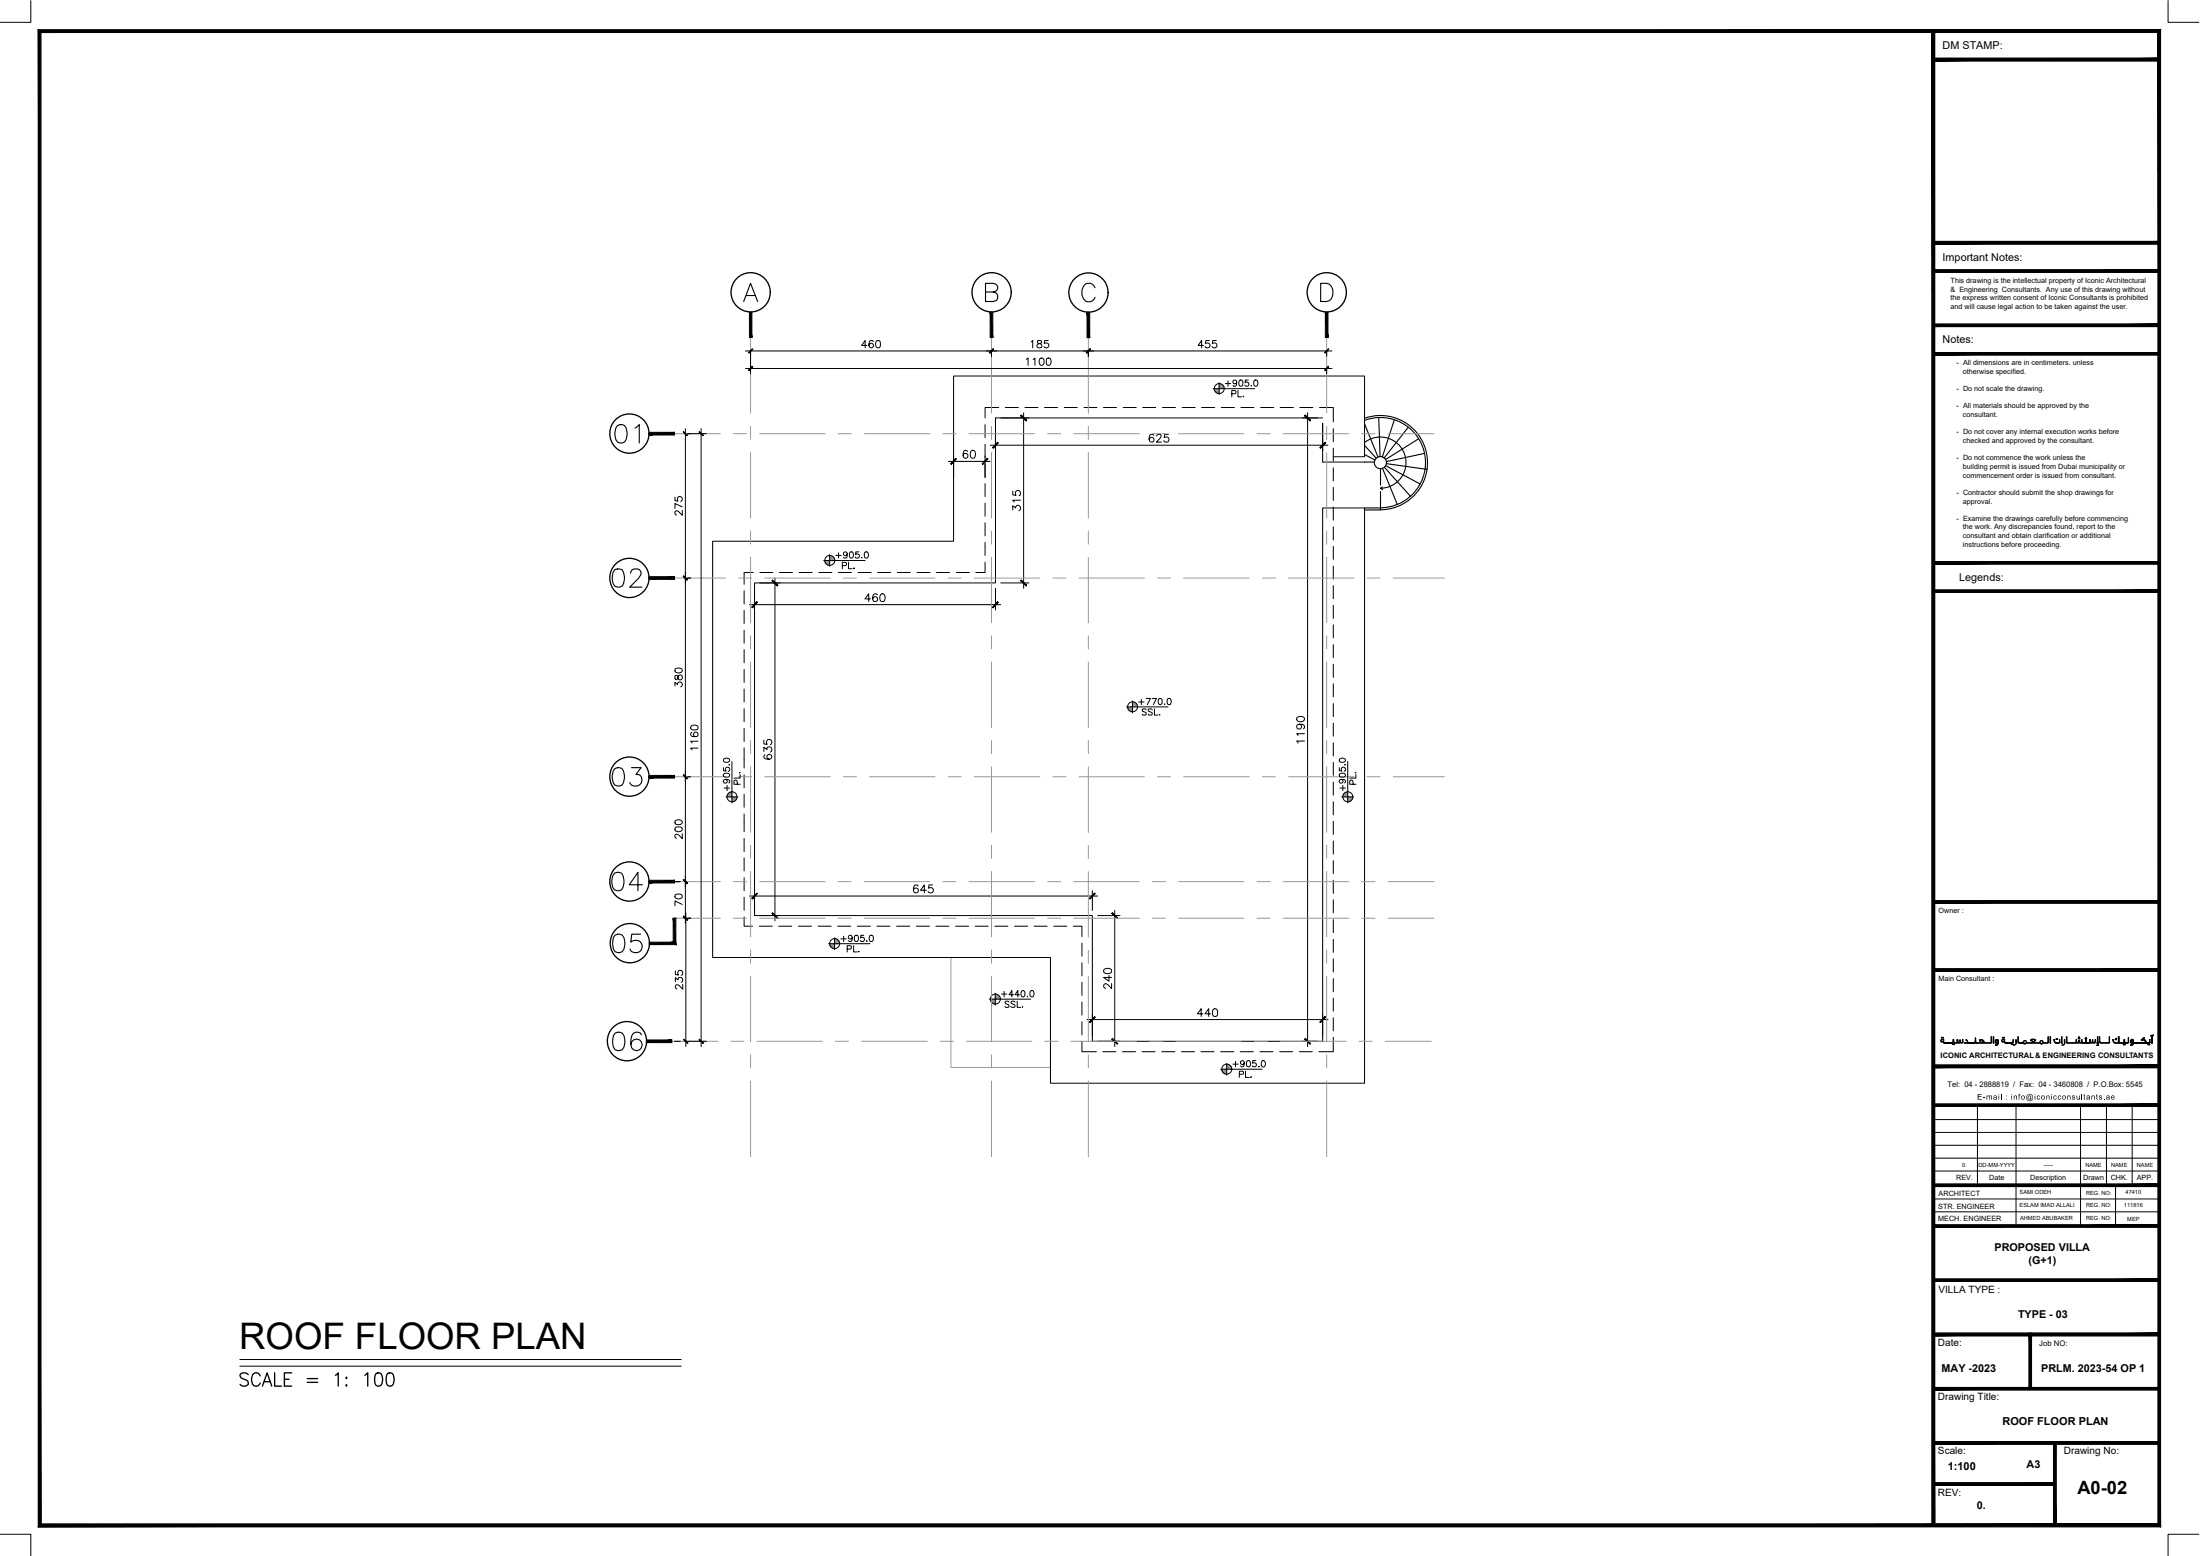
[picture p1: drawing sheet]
<svg xmlns="http://www.w3.org/2000/svg" width="420mm" height="297mm" viewBox="0 0 420 297" stroke-linecap="round" stroke-linejoin="round" font-family="sans-serif">
<!-- layer: A0-03 ROOF FLOOR$0$WALL-05 -->
<path d="M181.6 182.8v21h19" fill="none" stroke="#9a9a9a" stroke-width=".19"/>
<!-- layer: A0-03 ROOF FLOOR$0$WALL-03 -->
<g fill="none" stroke="#000" stroke-width=".19">
<path d="M190.8 77.8h-2.7v2M192 77.8h2.5M195.7 77.8h2.5M199.5 77.8h2.5M203.2 77.8h2.5M207 77.8h2.5M210.7 77.8h2.5M214.5 77.8h2.5M218.2 77.8h2.5M222 77.8h2.5M225.8 77.8h2.5M229.5 77.8h2.5"/>
<path d="M240.7 77.8h2.5M244.5 77.8h2.5M248.2 77.8h2.5M252 77.8h2.6v2.7M252.6 79.8h-62.5v31.5h-46v63.5h64.5v24h44v-101.8h8v109.8h-60v-24h-64.5v-79.5h46v-31.5h78.5v15.4h-6M188.1 81.1v2.5M188.1 84.8v2.5M188.1 88.5v2.5M188.1 92.3v2.5M188.1 96v2.5M188.1 99.8v2.5M252.6 80.8v7.4h8"/>
<path d="M254.6 81.8v2.5M254.6 85.5v2.5M254.6 89.3v2.5M254.6 93v2.5M254.6 96.8v2.5M142.1 112.8v2.5M142.1 116.5v2.5M143.8 109.3h-1.7v2.2M145.1 109.3h2.5M148.8 109.3h2.5M152.6 109.3h2.5M156.4 109.3h2.5"/>
<path d="M160.1 109.3h2.5M163.9 109.3h2.5M167.6 109.3h2.5M171.4 109.3h2.5M175.1 109.3h2.5M178.9 109.3h2.5M182.6 109.3h2.5M188.1 107.3v2h-1.7M188.1 103.5v2.5M254.6 100.6v2.5M254.6 104.3v2.5M254.6 108.1v2.5"/>
<path d="M254.6 111.8v2.5M254.6 115.6v2.5M254.6 119.3v2.5M142.1 120.3v2.5M142.1 124v2.5M142.1 127.8v2.5M142.1 131.5v2.5M142.1 135.3v2.5M142.1 139.1v2.4M254.6 123v2.5M254.6 126.8v2.5M254.6 130.5v2.5"/>
<path d="M254.6 134.3v2.5M254.6 138v2.5M142.1 142.8v2.2M142.1 151.6v2.5M142.1 155.4v3.4M254.6 141.8v2.5M254.6 145.5v2.5M254.6 149.3v2.5M254.6 153.1v2.5M254.6 156.8v2.5M142.1 175v1.8h1.6M142.1 160v2.5"/>
<path d="M142.1 163.8v2.5M142.1 167.5v2.5M142.1 171.3v2.5M145 176.8h2.5M148.7 176.8h2.5M152.5 176.8h2.5M156.3 176.8h2.4M160 176.8h2.5M163.7 176.8h2.5M167.5 176.8h2.5M171.2 176.8h2.5M175 176.8h2.5"/>
<path d="M178.7 176.8h2.5M182.5 176.8h2.5M186.2 176.8h2.5M190 176.8h2.5M193.8 176.8h2.5M197.5 176.8h2.5M201.3 176.8h2.5M205 176.8h1.6v2M254.6 160.6v2.5M254.6 164.3v2.5M254.6 168v2.5M254.6 171.8v2.5"/>
<path d="M254.6 175.5v2.5M254.6 179.3v2.5M206.6 198.8v2h2.8M206.6 180v2.5M206.6 183.8v2.5M206.6 187.5v2.5M206.6 191.3v2.5M206.6 195.1v2.5M254.6 198v2.8h-2.7M254.6 183v2.5M254.6 186.8v2.5M254.6 190.5v2.5"/>
<path d="M254.6 194.3v2.5M210.6 200.8h2.5M214.4 200.8h2.5M218.1 200.8h2.5M221.9 200.8h2.5M225.6 200.8h2.5M229.4 200.8h2.5M233.1 200.8h2.5M236.9 200.8h2.5M240.6 200.8h2.5M244.4 200.8h2.5M248.1 200.8h2.5"/>
</g>
<!-- layer: A0-03 ROOF FLOOR$0$DIM IN -->
<g fill="none" stroke="#000" stroke-width=".19">
<path d="M191.1 79.8h5.4M195.5 78.8v33.5M248.8 79.8h2.8M249.7 78.8v121M181.1 88.1h8M182.1 87.1v4.1M184.8 86.2a.41 .41 0 0 0-.4-.2 .41 .41 0 0 0-.4 .3 .88 .88 0 0 0 .4 1.2 .46 .46 0 0 0 .5-.4 .46 .46 0 0 0-.5-.5 .46 .46 0 0 0-.5 .4M185.5 86a.48 .48 0 0 1 .7 .3 .7 .7 0 0 1 .1 .8 .7 .7 0 0 1-.8 .3 1.18 1.18 0 0 1 0-1.4zM188.1 87.1v4.1M189.1 85h64.5M190.1 80.8v5.2M193.4 97.4v-.9l.6 .5a.47 .47 0 0 1 .4-.5 .47 .47 0 0 1 .5 .4l-.1 .5-.2 .1"/>
<path d="M193.4 93.8v.7l.7 .1a.53 .53 0 0 1 0-.8 .53 .53 0 0 1 .8 .1 .53 .53 0 0 1-.3 .7M194.9 95.5h-1.5l.3 .3M220.3 83.1v-.1a.54 .54 0 0 0-.8 .2 .7 .7 0 0 0-.1 .7 .7 .7 0 0 0 .6 .5 .48 .48 0 0 0 .4-.5 .48 .48 0 0 0-.5-.5 .48 .48 0 0 0-.4 .5M220.9 83.3l.3-.4 .5 .1v.5l-.8 .9h.9M223.1 82.9h-.7l-.1 .7a.53 .53 0 0 1 .8-.1 .53 .53 0 0 1-.1 .8 .53 .53 0 0 1-.8-.2M252.6 80.8v5.2M143.1 115.4h48M144.1 112.3v4.1M145.1 111.3h3.9M148 110.3v65.5M166.2 114.3h-1l.7-.9v1.4M167.6 113.6a.46 .46 0 0 0-.7-.2 1.16 1.16 0 0 0 0 1.4 .47 .47 0 0 0 .7-.2 .47 .47 0 0 0-.3-.7 .47 .47 0 0 0-.6 .4"/>
<path d="M168.3 113.4a.43 .43 0 0 1 .7 .3 .7 .7 0 0 1 0 .8 .7 .7 0 0 1-.7 .3 1.02 1.02 0 0 1 0-1.4zM190.1 112.3v4.1M191.1 111.3h5.4M247.7 137a.97 .97 0 0 1 1.4 .2 .78 .78 0 0 1-.7 .6 .78 .78 0 0 1-.8-.5zM248.1 138.2a.47 .47 0 0 1 .5 .6 .47 .47 0 0 1-.7 .3 .47 .47 0 0 1 0-.8 .72 .72 0 0 1 .8-.1 .72 .72 0 0 1 .3 .9h-.1M145.9 143.5v-.9l.6 .5a.47 .47 0 0 1 .4-.6 .47 .47 0 0 1 .5 .5l-.1 .5-.2 .1M145.9 141.3v.7l.6 .1a.53 .53 0 0 1 0-.8 .53 .53 0 0 1 .8 .1 .53 .53 0 0 1-.2 .7M146.1 144.1a.41 .41 0 0 0-.2 .4 .41 .41 0 0 0 .3 .4 .88 .88 0 0 0 1.2-.4 .46 .46 0 0 0-.4-.5 .46 .46 0 0 0-.5 .4 .46 .46 0 0 0 .4 .5M249.1 141.5h-1.5l.3 .3M249.1 140.1h-1.5l.3 .3M143.1 171.1h66.5M144.1 170v3.8"/>
<path d="M145.1 174.8h3.9M175.3 169.1a.44 .44 0 0 0-.4-.2 .44 .44 0 0 0-.4 .3 .88 .88 0 0 0 .4 1.3 .48 .48 0 0 0 .5-.5 .48 .48 0 0 0-.4-.5 .48 .48 0 0 0-.5 .5M176.9 170h-1.1l.7-1.1v1.6M178.1 168.9h-.7l-.1 .7a.54 .54 0 0 1 .8 0 .54 .54 0 0 1-.1 .8 .54 .54 0 0 1-.8-.2M208.6 170v3.8M209.6 174.8h4.3M212.9 173.8v26M207.6 194.6h46M208.6 193.7v4.1M209.6 198.8h4.3M210.9 185.1a.97 .97 0 0 1 1.4 .2v.1a.89 .89 0 0 1-1.5 0zM211.8 186.2v1.1l-1-.7h1.5"/>
<path d="M212.3 187.7v1l-.7-.7a.44 .44 0 0 0-.4-.2 .44 .44 0 0 0-.4 .3v.3l.4 .3M229.7 193.5h-1l.7-.9v1.4M231.2 193.5h-1.1l.7-.9v1.4M231.8 192.6a.48 .48 0 0 1 .7 .3v.9l-.2 .2h-.5l-.2-.6v-.5zM248.8 198.8h2.8M252.6 193.7v4.1"/>
</g>
<!-- layer: STAIR -->
<g fill="#000" stroke="#000" stroke-width=".19">
<path d="M182.5 87.5l-.8 1.1 1-1zM182.5 87.5l-.8 1.1-.1-.1z"/>
<path d="M187.6 88.5l.1 .1 .9-1.1zM188.6 87.5l.1 .1-1 1z"/>
<path d="M190.5 84.4l-.8 1.1 1-.9zM190.5 84.4l-.8 1.1h-.1z"/>
<path d="M194.9 79.4l1.1 1v-.2zM195.1 79.2l.9 1-1.1-.8z"/>
<path d="M249.2 79.4l1 1 .1-.2zM249.2 79.4l.1-.2 1 1z"/>
<path d="M252.1 85.5h.1l.9-1.1zM253.1 84.4l.1 .2-1 .9z"/>
<path d="M144.6 114.9l-.9 1.1 1-1zM144.6 114.9l-.9 1.1-.1-.1z"/>
<path d="M147.4 110.9l1 1 .1-.2zM147.5 110.7l1 1-1.1-.8z"/>
<path d="M190.5 114.9l-.9 1 .1 .1zM190.5 114.9l.2 .1-1 1z"/>
<path d="M195.1 110.7l-.2 .2 1.1 .8zM194.9 110.9l1.1 .8v.2z"/>
<path d="M144.6 170.5l-.9 1.1 1-1zM143.6 171.5l1-1-.9 1.1z"/>
<path d="M147.5 174.2l-.1 .2 1.1 .8zM147.4 174.4l1.1 .8-.1 .1z"/>
<path d="M208.1 171.5l.1 .1 .9-1.1zM209.1 170.5l.1 .1-1 1z"/>
<path d="M212.3 174.4l1.1 .9v-.1zM212.5 174.2l.9 1-1.1-.8z"/>
<path d="M209.1 194.1l-.9 1.1 1-1zM208.1 195.1l1-1-.9 1.1z"/>
<path d="M212.3 198.4l1.1 .8-.9-1zM212.3 198.4l1.1 .8v.1z"/>
<path d="M249.2 198.4l1.1 .8-1-1zM249.2 198.4l1.1 .8-.1 .1z"/>
<path d="M252.1 195.1l.1 .1 .9-1.1zM253.1 194.1l.1 .1-1 1z"/>
</g>
<!-- layer: A0-03 ROOF FLOOR$0$LVL -->
<g fill="#9a9a9a" stroke="#9a9a9a" stroke-width=".19">
<path d="M216.3 134.9v1l-.4-.1z"/>
<path d="M216.3 134l.4 .1-.4 .8z"/>
<path d="M190.1 190.7v1l-.4-.1z"/>
<path d="M190.1 189.8l.3 .1-.3 .8z"/>
<path d="M234.3 204.1v.9h-.4z"/>
<path d="M234.3 203.1l.4 .1-.4 .9z"/>
<path d="M159.4 180.2v.9l-.4-.1z"/>
<path d="M159.4 179.2l.4 .1-.4 .9z"/>
<path d="M158.5 107v.9h-.4z"/>
<path d="M158.5 106l.3 .1-.3 .9z"/>
<path d="M232.8 74.2v.9l-.3-.1z"/>
<path d="M257.4 152.1h1l-.1 .4z"/>
<path d="M256.5 151.8l.9 .3h-.9z"/>
<path d="M139.8 152.1h1l-.1 .4z"/>
<path d="M215.3 134.9l.1 .4 .9-.4zM215.4 135.3l.9-.4-.7 .7zM216.3 134.9l-.7 .7 .3 .2z"/>
<path d="M216.3 134.9h.9v-.3zM216.3 134.9l.7-.6 .2 .3zM216.7 134.1l-.4 .8 .7-.6z"/>
<path d="M189.1 190.7l.1 .4 .9-.4zM189.2 191.1l.9-.4-.7 .7zM190.1 190.7l-.7 .7 .3 .2z"/>
<path d="M190.1 190.7h.9v-.3zM190.1 190.7l.7-.6 .2 .3zM190.4 189.9l-.3 .8 .7-.6z"/>
<path d="M233.3 204.1l.1 .4 .9-.4zM233.4 204.5l.9-.4-.7 .7zM234.3 204.1l-.7 .7 .3 .2z"/>
<path d="M234.3 204.1h.9v-.4zM234.3 204.1l.6-.7 .3 .3zM234.7 203.2l-.4 .9 .6-.7z"/>
<path d="M158.5 180.2v.3l.9-.3zM158.5 180.5l.9-.3-.7 .6zM158.7 180.8l.3 .2 .4-.8z"/>
<path d="M159.4 180.2h1l-.1-.4zM159.4 180.2l.7-.7 .2 .3zM159.8 179.3l-.4 .9 .7-.7z"/>
<path d="M157.5 107l.1 .3 .9-.3zM157.6 107.3l.9-.3-.7 .7zM158.5 107l-.7 .7 .3 .2z"/>
<path d="M158.5 107h.9l-.1-.4zM158.5 107l.6-.7 .2 .3zM158.8 106.1l-.3 .9 .6-.7z"/>
<path d="M231.9 74.2v.3l.9-.3zM231.9 74.5l.9-.3-.6 .6zM232.2 74.8l.3 .2 .3-.8z"/>
<path d="M257.4 152.1v1l.4-.1zM257.4 152.1l.7 .7-.3 .2zM257.4 152.1l.7 .7 .2-.3z"/>
<path d="M257 151.2l.4 .9v-.9zM256.7 151.5l.3-.3 .4 .9zM256.7 151.5l-.2 .3 .9 .3z"/>
<path d="M139.8 152.1v1l.4-.1zM139.8 152.1l.7 .7-.3 .2zM139.8 152.1l.7 .7 .2-.3z"/>
</g>
<g fill="none" stroke="#000" stroke-width=".19">
<path d="M231.7 74.2h7.9M239.6 72.6a.59 .59 0 0 1 .7 .4 .59 .59 0 0 1-.4 .7l-.4-.2-.1-.4zM157.3 107h7.9M158.5 105.9v2.2M159.6 106h1.1M160.1 105.5v1M160.9 108l.6-.1 .1-.4-.7-.2v1.3M161.8 105.7a.36 .36 0 0 1-.5 .3 .36 .36 0 0 1-.1-.5 .36 .36 0 0 1 .6 0v.2a.54 .54 0 0 1-.5 .8l-.2-.1M162.1 107.3v1.3h.6M162.4 105.4h.2a.62 .62 0 0 1 .4 .5 .62 .62 0 0 1-.4 .6l-.3-.2-.1-.4zM163 108.5h.2zM164 105.4h-.6v.5a.41 .41 0 0 1 .6-.1 .41 .41 0 0 1 0 .7 .41 .41 0 0 1-.6-.2"/>
<path d="M164.6 106.5h.1M165.2 105.4a.59 .59 0 0 1 .7 .4 .59 .59 0 0 1-.4 .7l-.4-.2v-.4zM215.1 134.9h8M216.3 133.8v2.3M217.5 134h1M218 133.5v1M218.9 133.3h.8l-.6 1.2M218.9 135.5l-.2-.2-.5 .1v.4l.6 .2 .1 .3-.2 .2-.6-.2M220 133.3h.9l-.6 1.2M220 135.5l-.2-.2-.4 .1v.4l.6 .2v.3l-.2 .2-.5-.2M220.5 135.3v1.2h.6M221.4 133.4l.1-.1a.62 .62 0 0 1 .5 .6 .62 .62 0 0 1-.5 .6 .77 .77 0 0 1-.1-1.1z"/>
<path d="M221.5 136.4h.1M222.4 134.4h.1M223.1 133.4a.59 .59 0 0 1 .6 .4 .59 .59 0 0 1-.3 .7h-.2a.77 .77 0 0 1-.1-1.1zM138.2 144.9l.7-.2 .4 .2 .1 .2a.62 .62 0 0 1-.6 .4 .62 .62 0 0 1-.6-.4zM139.8 145.4v7.9M255.8 146.5v.6l.5 .1a.42 .42 0 0 1 0-.7 .42 .42 0 0 1 .6 .2 .42 .42 0 0 1-.2 .6M255.8 147.8l.5-.2a.52 .52 0 0 1 .7 .4 .65 .65 0 0 1-.7 .4 .65 .65 0 0 1-.5-.5zM255.8 144.9l.7-.2 .4 .2 .1 .2a.62 .62 0 0 1-.6 .4 .62 .62 0 0 1-.6-.4zM255.9 150.4h1.1M256.2 148.8a.36 .36 0 0 1 .3 .5 .36 .36 0 0 1-.6 .1 .36 .36 0 0 1 0-.6h.3a.57 .57 0 0 1 .8 .5l-.2 .2M256.2 152.1h2.3M256.5 149.9v1"/>
<path d="M256.8 146h.1M257.4 145.4v7.9M258.4 149.7l-.1-.7-.3-.1-.2 .1v.7h1.2M258.9 147.4v.2zM259 147.9v.6h-1.2M159.4 179v2.3M160.6 179.2h1M161.1 178.7v1M162.8 178.9a.38 .38 0 0 1-.5 .4 .38 .38 0 0 1-.2-.5 .38 .38 0 0 1 .6-.1l.1 .2a.58 .58 0 0 1-.5 .8l-.2-.1M163.3 178.6a.59 .59 0 0 1 .7 .4 .59 .59 0 0 1-.4 .7l-.4-.2v-.4zM165 178.5h-.6l-.1 .6a.43 .43 0 0 1 .7-.1 .43 .43 0 0 1-.1 .7 .43 .43 0 0 1-.6-.2M165.5 179.6v.1z"/>
<path d="M166.2 178.6h.4l.2 .2v.4l-.2 .5a.61 .61 0 0 1-.7-.4 .61 .61 0 0 1 .3-.7zM158.2 180.2h8M161.8 181.2l.7-.1v-.5l-.7-.1v1.2M163 180.5v1.2h.7M164 181.7h.1zM188.9 190.7h7.9M190.1 189.6v2.3M191.3 189.8h1M191.8 189.3v1M192.7 191.3l-.3-.2-.4 .1v.3l.6 .3 .1 .3-.3 .2-.5-.2M193.5 189.9h-.8l.6-.8v1.2M193.8 191.3l-.2-.2-.5 .2 .1 .2 .6 .3v.5h-.5l-.3-.2"/>
<path d="M194.3 191.1v1.2h.6M194.7 189.9h-.9l.6-.8v1.2M195.2 189.2l.1-.1a.65 .65 0 0 1 .5 .6 .65 .65 0 0 1-.5 .6 .77 .77 0 0 1-.1-1.1zM195.3 192.2v.1zM196.2 190.2h.1M196.8 189.2a.33 .33 0 0 1 .6 .1v.8a.33 .33 0 0 1-.6 .1l-.1-.4zM233.1 204.1h7.9M234.3 203v2.3M235.5 203.1h1M236 202.6v1.1M236.7 205.1l.7-.1v-.4l-.7-.1v1.2M237.6 202.9a.37 .37 0 0 1-.5 .2 .37 .37 0 0 1-.1-.5 .37 .37 0 0 1 .6 0v.3a.54 .54 0 0 1-.3 .8l-.4-.2"/>
<path d="M237.9 204.5v1.2h.7M238.2 202.6a.33 .33 0 0 1 .6 .1v.3a.53 .53 0 0 1-.4 .7l-.3-.3-.1-.4zM238.8 205.6h.2zM239.9 202.5h-.6l-.1 .5a.41 .41 0 0 1 .6 0 .41 .41 0 0 1 0 .6 .41 .41 0 0 1-.6-.2M240.4 203.6h.1zM241 202.6a.33 .33 0 0 1 .6 .1v.7a.33 .33 0 0 1-.6 .2l-.1-.5z"/>
<circle cx="232.9" cy="74.2" r=".95"/>
<circle cx="158.5" cy="107" r=".95"/>
<circle cx="216.3" cy="134.9" r=".95"/>
<circle cx="139.8" cy="152.1" r=".95"/>
<circle cx="257.4" cy="152.1" r=".95"/>
<circle cx="159.4" cy="180.1" r=".95"/>
<circle cx="190.1" cy="190.7" r=".95"/>
<circle cx="234.3" cy="204.1" r=".95"/>
</g>
<!-- layer: A0-03 ROOF FLOOR$0$STAIR -->
<g fill="none" stroke="#000" stroke-width=".21">
<path d="M260.6 79.8a9 9 0 0 1 11.9 7 9 9 0 0 1-8.8 10.5M263.3 79.7l.3 7.5M260.6 97h3.1v.4h-3.1M260.6 80.9l2.6 6.4M260.6 86.8l2 1M260.6 85l2.2 2.5M260.6 88.2h1.9M260.6 84.5a4.9 4.9 0 0 1 7.6 2.2 4.9 4.9 0 0 1-4.5 6.5M260.6 80.2a8.6 8.6 0 0 1 11.5 6.6 8.6 8.6 0 0 1-8.4 10.1M263.7 89.5v3.1M263.7 93.8v3.2M263.7 93.2h.1"/>
<path d="M264 92.9l-.3 .3 .3 .3M264 89.4l2.9 6.9M264.4 89.2l5 5.6M264.6 88.9l6.6 3.5M264.8 88.5l7.7 1.1M266.3 80.2l-2.3 7.1M268.9 81.6l-4.6 5.8M270.9 83.8l-6.3 3.9M272 86.6l-7.2 1.5"/>
<circle cx="263.6" cy="88.3" r="1.16"/>
</g>
<!-- layer: GRID$0$XREF GRID -->
<g fill="none" stroke="#989898" stroke-width=".19">
<path d="M143.3 64.4v14.5M189.4 64.4v14.5M207.9 64.5v14.4M253.4 64.4v14.5M128.8 82.8h8.8M140.1 82.8h2.5M143.3 81.4v2.5M143.3 86.4v12.5M145.1 82.8h12.5M160.1 82.8h2.5M165.1 82.8h12.5M180.1 82.8h2.5"/>
<path d="M185.1 82.8h12.5M189.4 81.4v2.5M189.4 86.4v12.5M200.1 82.8h2.5M205.1 82.8h12.5M207.9 81.4v2.5M207.9 86.4v12.5M220.1 82.8h2.5M225.1 82.8h12.5M240.1 82.8h2.5M245.1 82.8h12.5M253.4 81.4v2.5"/>
<path d="M253.4 86.4v12.5M260.1 82.8h2.5M265.1 82.8h8.8M128.8 110.3h9.8M141.1 110.3h2.5M143.3 101.4v2.5M143.3 106.4v12.5M146 110.3h12.6M161.1 110.3h2.5M166.1 110.3h12.5M181.1 110.3h2.5M186.1 110.3h12.5"/>
<path d="M189.4 101.4v2.5M189.4 106.4v12.5M201.1 110.3h2.5M206.1 110.3h12.5M207.9 101.4v2.5M207.9 106.4v12.5M221.1 110.3h2.5M226.1 110.3h12.5M241.1 110.3h2.5M246.1 110.3h12.5M253.4 101.4v2.5M253.4 106.4v12.5"/>
<path d="M261.1 110.3h2.5M266.1 110.3h9.7M143.3 121.4v2.5M143.3 126.4v12.5M189.4 121.4v2.5M189.4 126.4v12.5M207.9 121.4v2.5M207.9 126.4v12.5M253.4 121.4v2.5M253.4 126.4v12.5M128.8 148.3h9.8M143.3 141.4v2.5"/>
<path d="M143.3 146.4v12.5M146 148.3h12.6M161.1 148.3h2.5M166.1 148.3h12.5M181.1 148.3h2.5M186.1 148.3h12.5M189.4 141.4v2.5M189.4 146.4v12.5M201.1 148.3h2.5M206.1 148.3h12.5M207.9 141.4v2.5M207.9 146.4v12.5"/>
<path d="M221.1 148.3h2.5M226.1 148.3h12.5M241.1 148.3h2.5M246.1 148.3h12.5M253.4 141.4v2.5M253.4 146.4v12.5M261.1 148.3h2.5M266.1 148.3h9.7M128.8 168.3h8.8M128.8 175.3h8.8M140.1 168.3h2.5M140.1 175.3h2.5"/>
<path d="M143.3 161.4v2.5M143.3 166.4v12.4M145.1 168.3h12.5M145.1 175.3h12.5M160.1 168.3h2.5M160.1 175.3h2.5M165.1 168.3h12.5M165.1 175.3h12.5M180.1 168.3h2.5M180.1 175.3h2.5M185.1 168.3h12.5M185.1 175.3h12.5"/>
<path d="M189.4 161.4v2.5M189.4 166.4v12.4M200.1 168.3h2.5M200.1 175.3h2.5M205.1 168.3h12.5M205.1 175.3h12.5M207.9 161.4v2.5M207.9 166.4v12.5M220.1 168.3h2.5M220.1 175.3h2.5M225.1 168.3h12.5M225.1 175.3h12.5"/>
<path d="M240.1 168.3h2.5M240.1 175.3h2.5M245.1 168.3h12.5M245.1 175.3h12.5M253.4 161.4v2.5M253.4 166.4v12.4M260.1 168.3h2.5M260.1 175.3h2.5M265.1 168.3h8.8M265.1 175.3h8.8M128.3 198.8h8.8M139.6 198.8h2.5"/>
<path d="M143.3 181.3v2.6M143.3 186.4v12.5M144.6 198.8h12.5M159.6 198.8h2.5M164.5 198.8h12.6M179.6 198.8h2.5M184.6 198.8h12.5M189.4 181.3v2.6M189.4 186.4v12.5M199.6 198.8h2.5M204.6 198.8h12.5M207.9 181.4v2.5"/>
<path d="M207.9 186.4v12.5M219.6 198.8h2.5M224.6 198.8h12.5M239.6 198.8h2.5M244.6 198.8h12.5M253.4 181.3v2.6M253.4 186.4v12.5M259.6 198.8h2.5M264.6 198.8h8.7M143.3 201.4v2.5M143.3 206.4v14.4M189.4 201.4v2.5"/>
<path d="M189.4 206.4v14.4M207.9 201.4v2.5M207.9 206.4v14.4M253.4 201.4v2.5M253.4 206.4v14.4"/>
</g>
<g fill="#000" stroke="#000" stroke-width=".19">
<path d="M143.1 59.6l.5 4.8v-4.8zM143.1 59.6l.5 4.8h-.5z"/>
<path d="M189.1 59.6l.5 4.8v-4.8zM189.1 59.6l.5 4.8h-.5z"/>
<path d="M207.6 59.6l.5 4.9v-4.9zM207.6 59.6l.5 4.9h-.5z"/>
<path d="M253.1 59.6l.5 4.8v-4.8zM253.1 59.6l.5 4.8h-.5z"/>
<path d="M124 83h4.8v-.5zM124 82.5h4.8l-4.8 .5z"/>
<path d="M124 110.6h4.8v-.5zM124 110.1h4.8l-4.8 .5z"/>
<path d="M124 148.5h4.8v-.5zM124 148h4.8l-4.8 .5z"/>
<path d="M124 168.6h4.8v-.6zM124 168h4.8l-4.8 .6z"/>
<path d="M128.6 175.3l.5 5v-5zM128.6 175.3l.5 5-.5-.4zM124 180.3h5.1l-.5-.4zM124 179.9h4.6l-4.6 .4z"/>
<path d="M123.4 199h4.9v-.5zM123.4 198.5h4.9l-4.9 .5z"/>
</g>
<g fill="none" stroke="#000" stroke-width=".25">
<path d="M128.8 175.3h.1"/>
<circle cx="143.4" cy="55.8" r="3.7"/>
<circle cx="189.4" cy="55.8" r="3.7"/>
<circle cx="207.9" cy="55.8" r="3.7"/>
<circle cx="253.4" cy="55.8" r="3.7"/>
</g>
<!-- layer: GRID$0$GRID -->
<path d="M142 57.6l1.3-3.5 1.4 3.5M142.5 56.4h1.7M188.2 55.7h1.5l.5-.1a.79 .79 0 0 0 0-1.3l-.5-.2h-1.5v3.5h1.5l.5-.2a.92 .92 0 0 0 .3-1 .92 .92 0 0 0-.8-.7M209.1 54.9a1.21 1.21 0 0 0-1.1-.9 1.21 1.21 0 0 0-1.2 .9 2.02 2.02 0 0 0 .8 2.7 1.26 1.26 0 0 0 1.5-.8M252.2 54.1h1.2a1.84 1.84 0 0 1 1.2 1.7 1.84 1.84 0 0 1-1.2 1.8h-1.2z" fill="none" stroke="#000" stroke-width=".21"/>
<!-- layer: GRID$0$STAIR -->
<g fill="none" stroke="#000" stroke-width=".19">
<path d="M142.4 67h112M142.4 70.3h112M143.3 66.9v4.5M165.6 65.9h-1.1l.7-.9v1.4M166.8 65.2l-.1-.1a.51 .51 0 0 0-.7 .2 .69 .69 0 0 0 .4 1.1 .44 .44 0 0 0 .4-.4 .44 .44 0 0 0-.4-.5 .44 .44 0 0 0-.5 .4M167.4 65.1a.51 .51 0 0 1 .7 .2v.9a.44 .44 0 0 1-.4 .2 .44 .44 0 0 1-.4-.2 1.12 1.12 0 0 1 .1-1.1zM189.4 66.9v1.1M196 68.6l.3-.2v1.4M196.9 65.3l.3-.3v1.4M197.3 68.6l.4-.2v1.4M198.2 65.1v.4l.4 .1a.4 .4 0 0 1 .4 .4 .4 .4 0 0 1-.4 .4l-.5-.1a.54 .54 0 0 1 .1-.6 .54 .54 0 0 1 .5-.2l.2-.3a.6 .6 0 0 0-.7-.1zM198.7 68.4a.51 .51 0 0 1 .6 .2l.1 .3a.6 .6 0 0 1-.5 .9 .88 .88 0 0 1-.2-1.4z"/>
<path d="M200 68.4a.51 .51 0 0 1 .7 .2 .66 .66 0 0 1 0 .8 .66 .66 0 0 1-.7 .3l-.2-.5zM200.2 65h-.7l-.1 .6a.5 .5 0 0 1 .8 0 .5 .5 0 0 1-.1 .7 .5 .5 0 0 1-.7-.1M207.9 67v1M229.8 65.9h-1l.7-.9v1.4M231 65h-.7l-.1 .6a.5 .5 0 0 1 .8 0 .5 .5 0 0 1-.1 .7 .5 .5 0 0 1-.7-.1M232.3 65h-.7v.6a.49 .49 0 0 1 .7 0 .49 .49 0 0 1-.1 .8 .49 .49 0 0 1-.7-.2M253.4 66.9v1.1M253.4 70.5v.9M128.9 94.9v.7l.6 .1a.5 .5 0 0 1-.1-.8 .5 .5 0 0 1 .8 .1 .5 .5 0 0 1-.2 .7M130.3 97.4v1l-1-.9-.3 .1-.1 .2v.4l.3 .1M130.3 96.8l-1.4-.7v1M130.9 81.8v94.5"/>
<path d="M131.3 82.8h3.6M133.9 81.8v118M131.3 110.3h.6M128.9 131v-.8l.5 .5a.47 .47 0 0 1 .5-.5 .47 .47 0 0 1 .5 .4 .47 .47 0 0 1-.4 .5M128.9 129v.4l.2 .3h.3l.1-.4a.4 .4 0 0 1 .4-.5 .4 .4 0 0 1 .4 .4 .44 .44 0 0 1-.3 .6 .67 .67 0 0 1-.6-.8zM128.9 127.7l.6-.2a.6 .6 0 0 1 .8 .5 .79 .79 0 0 1-1.4 0zM132 138.6a.7 .7 0 0 1 .9-.2 .7 .7 0 0 1 .4 .8l-.6 .1h-.5a.45 .45 0 0 1-.2-.7zM132.1 139.8a.42 .42 0 0 0-.2 .4 .42 .42 0 0 0 .3 .4h.9a.43 .43 0 0 0 .1-.7 .43 .43 0 0 0-.6 .1 .43 .43 0 0 0 .2 .6M128.9 158l.6-.2a.6 .6 0 0 1 .8 .6 .79 .79 0 0 1-1.4 0zM128.9 156.7a.93 .93 0 0 1 1.4 .2 .76 .76 0 0 1-.6 .5 .76 .76 0 0 1-.8-.4zM130.3 159.2v.9l-1-.9-.3 .1-.1 .2v.4l.3 .1M131.3 148.3h.6"/>
<path d="M133.3 142.8h-1.4l.3 .4M133.3 141.5h-1.4l.3 .3M128.7 168.3h1.2M128.9 170.8l.6-.1a.6 .6 0 0 1 .8 .5 .79 .79 0 0 1-1.4 0zM130.3 172.7l-1.4-.7v.9M131 174.3v25.5M131.3 175.3h.7M128.8 198.8h1.2M129 187.4v-.8l.5 .5a.47 .47 0 0 1 .4-.5 .47 .47 0 0 1 .5 .4 .47 .47 0 0 1-.3 .5M129 185.4v.6l.6 .1a.5 .5 0 0 1-.1-.7 .5 .5 0 0 1 .8 0 .5 .5 0 0 1-.2 .8M130.4 187.9v.9l-1-.8h-.3l-.1 .2v.4l.3 .2M130.8 198.8h4.1"/>
</g>
<!-- layer: A0-03 ROOF FLOOR$0$WALL-03 -->
<g fill="#000" stroke="#000" stroke-width=".19">
<path d="M143.7 66.6l-.7 .8 .8-.7zM143 67.3l.7-.7-.7 .8z"/>
<path d="M143.7 70l-.7 .7 .8-.7zM143 70.6l.7-.6-.7 .7z"/>
<path d="M189 67.3l.1 .1 .6-.8zM189.7 66.6l-.6 .8z"/>
<path d="M189.7 66.6l-.6 .8zM189 67.3l.7-.7-.6 .8z"/>
<path d="M207.5 67.3l.1 .1 .6-.8zM208.2 66.6l-.6 .8z"/>
<path d="M208.2 66.6l-.6 .8zM207.5 67.3l.7-.7-.6 .8z"/>
<path d="M253 67.3l.1 .1 .6-.8zM253.7 66.6l-.6 .8z"/>
<path d="M253 70.6l.1 .1 .6-.7zM253.7 70l-.6 .7z"/>
<path d="M130.5 82.5l.8 .6zM130.6 82.4l.7 .7z"/>
<path d="M133.5 82.5l.8 .6zM133.6 82.4l.7 .7-.8-.6z"/>
<path d="M130.6 110l.7 .6zM130.5 110l.8 .6-.1 .1z"/>
<path d="M130.5 110l.7 .7 .1-.1zM130.5 110l.8 .6z"/>
<path d="M130.6 147.9l.7 .7zM130.5 148l.8 .6z"/>
<path d="M130.5 148l.8 .6zM130.6 147.9l.7 .7z"/>
<path d="M130.6 167.9l.7 .7zM130.5 168l.8 .6-.1 .1z"/>
<path d="M130.6 174.9l.7 .7zM130.5 175l.8 .6-.1 .1z"/>
<path d="M130.5 168l.7 .7 .1-.1zM130.5 168l.8 .6z"/>
<path d="M130.6 175l.7 .7 .1-.1zM130.6 174.9l.8 .7z"/>
<path d="M130.6 198.4l.8 .7zM130.6 198.5l.8 .6z"/>
<path d="M133.6 198.4l-.1 .1 .8 .6zM133.5 198.5l.8 .6z"/>
</g>
<!-- layer: DM TITLE - A3$0$SHEET -->
<g fill="#000" stroke="#000" stroke-width=".19">
<path d="M7.3 5.7l.5 .5 404.8-.5zM7.8 6.2l404.8-.5-.4 .5zM412.6 5.7l-.4 .5 .4 285.3zM412.2 6.2l.4 285.3-.4-.6zM7.3 291.5h405.3l-.4-.6zM7.8 290.9h404.4l-404.9 .6zM7.3 5.7v285.8l.5-.6zM7.3 5.7l.5 .5v284.7z"/>
<path d="M369.5 11.1v.5l42.7-.5zM369.5 11.6l42.7-.5v.5z"/>
<path d="M369 6.2l.5 284.7v-284.7zM369 6.2l.5 284.7h-.5z"/>
<path d="M369.5 46.1v.5l42.7-.5zM369.5 46.6l42.7-.5v.5z"/>
<path d="M369.5 51.5v.5l42.7-.5zM369.5 52l42.7-.5v.5z"/>
<path d="M369.5 61.9v.4l42.7-.4zM369.5 62.3l42.7-.4v.4z"/>
<path d="M369.5 67.3v.5l42.7-.5zM369.5 67.8l42.7-.5v.5z"/>
<path d="M369.5 107.2v.5l42.7-.5zM369.5 107.7l42.7-.5v.5z"/>
<path d="M369.5 112.6v.5l42.7-.5zM369.5 113.1l42.7-.5v.5z"/>
<path d="M369.5 171.9v.5l42.7-.5zM369.5 172.4l42.7-.5v.5z"/>
<path d="M369.5 184.9v.5l42.7-.5zM369.5 185.4l42.7-.5v.5z"/>
<path d="M369.5 210.8v.4l42.7-.4zM369.5 211.2l42.7-.4v.4z"/>
<path d="M369.5 203.3v.5l42.7-.5zM369.5 203.8l42.7-.5v.5z"/>
<path d="M369.5 226v.5l42.7-.5zM369.5 226.5l42.7-.5v.5z"/>
<path d="M369.5 233.8v.5l42.7-.5zM369.5 234.3l42.7-.5v.5z"/>
<path d="M369.5 254.5v.5l42.7-.5zM369.5 255l42.7-.5v.5z"/>
<path d="M369.5 244.2v.4l42.7-.4zM369.5 244.6l42.7-.4v.4z"/>
<path d="M387.5 254.5l.5 10.4v-10.4zM387.5 254.5l.5 10.4h-.5z"/>
<path d="M369.5 275.2v.5l42.7-.5zM369.5 275.7l42.7-.5v.5z"/>
<path d="M369.5 264.9v.4l42.7-.4zM369.5 265.3l42.7-.4v.4z"/>
<path d="M392.2 275.7l.5 15.2v-15.2zM392.2 275.7l.5 15.2h-.5z"/>
<path d="M369.5 283.1v.5l22.7-.5zM369.5 283.6l22.7-.5v.5z"/>
</g>
<!-- layer: DM TITLE - A3$0$MTEXT-1 -->
<g fill="#000">
<path d="M400.4 208.9h.1v.3h.1h-.1l.1 .7-.2-.1zM400.9 209.2l.3-.1 .2 .2-.2-.1a.15 .15 0 0 0-.2 0 .15 .15 0 0 0 0 .3 .15 .15 0 0 0 .2 0 .27 .27 0 0 1 .1 .4 .27 .27 0 0 1-.4-.2h.1a.14 .14 0 0 0 .1 .2 .16 .16 0 0 0 .1-.3 .27 .27 0 0 1-.3-.1 .27 .27 0 0 1 0-.3zM401.8 209.7h.1v.2h-.1z"/>
<path d="M402.3 209.2l.2-.1a.27 .27 0 0 1 .3 0 .27 .27 0 0 1 .1 .3v.5h-.2a.29 .29 0 0 1-.4 0 .29 .29 0 0 1 0-.4 .29 .29 0 0 1 .4 0 .17 .17 0 0 0-.1-.3 .17 .17 0 0 0-.2 .2h-.1zM402.4 209.6a.15 .15 0 0 0 .2 .2 .16 .16 0 0 0 .1-.3z"/>
<path d="M403.2 209.2l.4-.1 .3 .3v.1h-.6a.22 .22 0 0 0 .2 .3 .22 .22 0 0 0 .2-.1h.2l-.3 .2h-.3l-.2-.3zM403.4 209.2l-.1 .3h.4l-.1-.3z"/>
</g>
<!-- layer: DM TITLE - A3$0$SHEET -->
<g fill="none" stroke="#000" stroke-width=".19">
<path d="M5.9 .1v4.2h-5.9M7.3 5.7h405.3v285.8h-405.3zM7.8 6.2h404.4v284.7h-404.4zM369 6.2v284.7M369.5 6.2v284.7M369.5 11.1h42.7M369.5 11.6h42.7M414.1 .1v4.2h5.8M369.5 46.1h42.7M369.5 46.6h42.7M369.5 51.5h42.7M369.5 52h42.7"/>
<path d="M369.5 61.9h42.7M369.5 62.3h42.7M369.5 67.3h42.7M369.5 67.8h42.7M369.5 107.2h42.7M369.5 107.7h42.7M369.5 112.6h42.7M369.5 113.1h42.7M369.5 172.4h42.7M369.5 171.9h42.7M369.5 185.4h42.7M369.5 184.9h42.7"/>
<path d="M369.5 218.6h42.7M369.5 216.2h42.7M369.5 213.7h42.7M369.5 211.2h42.7M369.5 210.8h42.7M369.5 203.8h42.7M369.5 203.3h42.7M377.7 211.2v14.8M385 211.2v14.8M397.3 211.2v14.8M402.3 211.2v14.8M407.2 211.2v14.8"/>
<path d="M369.5 226.5h42.7M369.5 226h42.7M369.5 223.5h42.7M369.5 221.1h42.7M369.5 231.3h42.7M369.5 228.9h42.7M369.5 226.4h42.7M369.5 255h42.7M369.5 254.5h42.7M369.5 244.6h42.7M369.5 244.2h42.7M387.5 254.5v10.4"/>
<path d="M388 254.5v10.4M369.5 275.7h42.7M369.5 275.2h42.7M369.5 265.3h42.7M369.5 264.9h42.7M392.2 275.7v15.2M392.7 275.7v15.2M0 292.9h5.9v4.1M369.5 283.6h22.7M369.5 283.1h22.7M419.9 292.9h-5.8v4.1"/>
</g>
<!-- layer: DM TITLE - A3$0$TITLE LOGO -->
<g fill="none" stroke="#000" stroke-width=".19">
<path d="M370.8 198l.1 .1zM370.8 198.4l.3 .1v.3h-.1a.22 .22 0 0 1-.3-.1 .22 .22 0 0 1 .1-.3zM371 198l.1 .1zM372.9 199.3l.1 .1zM372.9 199h-1.6l-.1-.7-.1 .1a.3 .3 0 0 0-.5 .3 .3 .3 0 0 0 .5 .2l.2 .3h1.6M373 199v-.6h.1l.1 .6h.5M373 198.9l-.1 .1M373.1 199.1l.6 .1M373.1 199.1l-.2 .1M373.1 199.3l.2 .1zM373.8 198.5h.1v.4M373.8 198.9v-.4h.1v.4"/>
<path d="M373.8 198.9l-.1 .1M373.9 198.9v-.4h-.1v.5M373.9 198.9l.2 .1 .2-.1M374.3 198.9v-.4h.1v.4M374.4 198.9l.3 .1 .1-.6h.1v.5M374.9 198.9a.32 .32 0 0 1-.2 .3 .32 .32 0 0 1-.3-.2l-.7 .2M377.1 199h-1.3l-.3-.6 .3 .6h-.6v.2h1.9M377.1 199.2h.4M377.2 198.1l.1 .2zM377.3 199l-.1-.6-.1 .6M377.4 198.9l.1 .1M377.4 199.2h.1"/>
<path d="M377.4 199h.8v-.4h-.1a.48 .48 0 0 1 .5-.2 .48 .48 0 0 1 .3 .4l.1 .2h1.2M377.4 199.2h2.8M378.3 198.6h.2v.4h-.2zM378.6 198.6l.3 .4h-.3zM380.2 199v-1.1h.2v1l-.2 .3M380.3 198.9l-.1 .1M380.7 197.9h.1v1.3h-.1zM381.1 199.5l.1 .1M381.2 198.5a.37 .37 0 0 0-.1 .4 .37 .37 0 0 0 .4 .2M381.3 198.5h.2l.2 .2M381.3 198.6l-.1 .2 .1 .2h.2v-.3M381.3 198.6l.3 .1"/>
<path d="M381.5 199.2h.1M381.5 199.5l-.3 .1M381.5 199.2l-.4 .3M381.5 199h-.1M381.6 198.7v.3M381.7 199l-.1 .3-.4 .3M382.4 198l.1 .1zM382.5 198.4l.2 .1v.3h-.1a.22 .22 0 0 1-.3-.1 .22 .22 0 0 1 .2-.3zM382.7 198l.1 .1zM382.7 199v-.1a.3 .3 0 0 1-.4-.3 .3 .3 0 0 1 .4-.2l.2-.1v.7M382.8 198.9l.2 .3h1.3l.3-.3M382.9 198.9l.1 .1h1.3l.2-.6v.6"/>
<path d="M384.1 199.3l.1 .1zM384.3 199.3l.2 .1zM384.5 199.5h.1M385 199.1v-.7l.1 .7M385 199.1l-.1 .3-.3 .1M385.1 199a.49 .49 0 0 1-.5 .5M386.6 198.7h.3v.4h-.3zM387.9 198.5l.4-.1 .4 .2-.3 .3zM389.7 198.7h.4v.4h-.4zM391 199h-.8a.33 .33 0 0 0-.3-.4 .33 .33 0 0 0-.3 .4h-1.2l.4-.5-.3-.1-.7 .1v.1l.4 .4h-.1h-1.1a.33 .33 0 0 0-.3-.4 .33 .33 0 0 0-.3 .4h-.9v-1.1h-.1v1.2l1 .1a.31 .31 0 0 0 .3 .1 .31 .31 0 0 0 .3-.1h2.6a.31 .31 0 0 0 .3 .1 .31 .31 0 0 0 .2-.1h.9M391 199l.2-1.1v1l-.2 .3M391.5 197.9h.1v1.3h-.1z"/>
<path d="M392.3 198.4h-.1v.3l.4 .4M392.4 198.4v.4l.2 .2M392.6 199.2h.6M392.6 199h.6M392.6 198.3l.1 .1zM392.9 198.3l.1 .1zM393.4 199l-.1-.6-.1 .6M393.4 198.9l-.2 .3M393.7 197.9h.1v1.3h-.1zM394.3 199.1v-.7v.7M394.4 199a.5 .5 0 0 1-.6 .5l.4-.1 .1-.3M396.5 198.5l.1 .4"/>
<path d="M396.5 198.9v-.4l.1 .4M396.6 198.9l-.1-.4v.4l-.1 .1h-1.6v-1.1h-.2v1l.2 .3 4.4-.1M396.6 198.9l.3 .1 .2-.5v.4M396.9 198.1l.1 .2zM397 197.9l.1 .2zM397.1 198.1l.1 .2zM397.6 198.9l-.1-.5v.5l-.2 .1-.2-.1M397.6 198.8l.2 .2M398.2 198.1l.1 .2zM398.4 198.1l.1 .2zM399.1 198.5h.1v.4M399.1 198.9v-.4h.1v.4"/>
<path d="M399.1 198.9l-.6 .1-.1-.6h-.1v.6h-.5M399.2 198.9v-.4h-.1v.5M399.2 198.9l.3 .1 .1-.5h.1v.4l.3 .1 .1-.6h.1v.5a.32 .32 0 0 1-.2 .3 .32 .32 0 0 1-.4-.2l-.2 .2-.2-.1M400.6 197.9v1zM400.6 199h-.1v.2h.1M400.7 199.5l-.3 .1 .2-.1M400.8 199.3h-.1M400.8 199.3l-.2 .1 .2 .1M400.8 199.3h-.2v.2M401 199h.1M401 198.9l-.3 .2M402.9 199v-1.1l-.1 1.1h-1.6l-.2-.2v-.9h-.1v1l-.2 .1"/>
<path d="M402.9 198.9l-.2 .3h-1.5l-.2-.2M403.6 198.4h-.1v.3l.3 .4M403.6 198.4l.1 .4 .2 .2M403.9 198.4h.3M404.2 198.4l-.1-.1h.1v-.1l-.2 .2M404.3 198.2l-.1 .1M404.6 199v-1.1h.1v1.1h.1M404.6 198.9l-.7 .1M404.6 199.1l.2 .1M404.7 199.1l-.9 .1M404.8 199h.7M405.5 199.3l.1 .2z"/>
<path d="M405.5 199l.1-.6h.2l.1 .6M405.7 199.3l.1 .2zM405.8 199.2h.5M405.8 199h.5M405.9 199.2h-1.1M406.4 198.1l.1 .2zM406.5 199l-.1-.6-.1 .6M406.6 198.9l-.3 .3M406.9 199.5l.1 .1M407.1 198.4h.2l.2 .3M407.1 198.5a.37 .37 0 0 0-.2 .4 .37 .37 0 0 0 .4 .2M407.1 199h.2"/>
<path d="M407.1 198.5l.2 .2M407.1 198.6l-.1 .2 .1 .2M407.3 199.2h.1M407.3 199.2l-.4 .3M407.3 198.7v.3M407.4 199h-.1M407.4 199.2h3M407.5 199.1l-.1 .3-.4 .2M407.5 198.7v.3h2.2h-2.2zM408.9 198.5l.5-.4h.1l-.3 .3 .3-.3h-.1l-.5 .4 .1 .1zM409.1 198.6h.4l.2 .4M409.2 198.5l.5 .1 .2 .4h.5"/>
<path d="M410.2 199.3l.1 .2zM410.5 199.3v.2zM410.5 199v-.6h.1v.7l-.2 .1M410.5 198.9l-.1 .1M410.7 197.7l.1 .1M410.9 197.9h.2v1.3h-.2zM410.9 197.9h.2M410.9 199.2h.2M411.2 197.6l-.4 .1M385 226.4v7.6M397.3 226.4v7.6M404 226.4v7.9"/>
</g>
<!-- layer: M TXT -->
<path d="M369.5 203.6h42.7" fill="none" stroke="#000" stroke-width=".19"/>
<!-- layer: WALL-03 -->
<path d="M45.8 259.5h84.3M45.8 260.8h84.3" fill="none" stroke="#000" stroke-width=".19"/>
<g font-size="7.1">
<text x="116.1" y="85.7">01</text>
<text x="115.7" y="113.2">02</text>
<text x="115.7" y="151.3">03</text>
<text x="115.7" y="183.1">05</text>
<text x="115.7" y="201.8">06</text>
</g>
<text font-size="7" x="45.7" y="257.5">ROOF FLOOR PLAN</text>
<text font-size="6.6" x="115.7" y="171.1">04</text>
<text font-size="6.2" x="44.4" y="266">SCALE = 1: 100</text>
<g font-size="4">
<text x="233.9" y="76.9">PL.</text>
<text x="142.2" y="151" transform="rotate(-90 142.2 151)">PL.</text>
</g>
<text font-size="3.5" x="396.7" y="285.1">A0-02</text>
<g font-size="2.1">
<text x="371" y="9.4">DM STAMP:</text>
<text x="371" y="49.8">Important Notes:</text>
<text x="371" y="65.6">Notes:</text>
<text x="374.2" y="110.9">Legends:</text>
<text x="380.9" y="238.8">PROPOSED VILLA</text>
<text x="387.4" y="241.2">(G+1)</text>
<text x="385.4" y="251.6">TYPE - 03</text>
<text x="370.8" y="261.9">MAY -2023</text>
<text x="389.8" y="261.9">PRLM. 2023-54 OP 1</text>
<text x="382.4" y="272">ROOF FLOOR PLAN</text>
<text x="372" y="280.6">1:100</text>
<text x="387.1" y="280.1">A3</text>
<text x="377.5" y="288.1">0.</text>
</g>
<g font-size="1.9">
<text x="370.2" y="246.9">VILLA TYPE :</text>
<text x="370.1" y="256.9">Date:</text>
<text x="370.1" y="267.3">Drawing Title:</text>
<text x="370.1" y="277.6">Scale:</text>
<text x="394.2" y="277.6">Drawing No:</text>
<text x="370.1" y="285.5">REV:</text>
</g>
<g font-size="1.5">
<text x="371.9" y="207.5">Tel: 04 - 2888819 / Fax: 04 - 3460808 / P.O.Box: 5545</text>
<text x="377.6" y="209.9">E-mail : info@iconicconsultants.ae</text>
<text x="389.5" y="257">Job NO:</text>
</g>
<g font-size="1.4">
<text x="372.5" y="54">This drawing is the intellectual property of Iconic Architectural</text>
<text x="372.5" y="55.7">&amp; Engineering Consultants. Any use of this drawing without</text>
<text x="372.5" y="57.3">the express written consent of Iconic Consultants is prohibited</text>
<text x="372.5" y="59">and will cause legal action to be taken against the user.</text>
<text x="373.7" y="69.8">- All dimensions are in centimeters. unless</text>
<text x="374.9" y="71.4">otherwise specified.</text>
<text x="373.7" y="74.7">- Do not scale the drawing.</text>
<text x="373.7" y="78">- All materials should be approved by the</text>
<text x="373.7" y="82.9">- Do not cover any internal execution works before</text>
<text x="374.9" y="79.6">consultant.</text>
<text x="373.7" y="87.9">- Do not commence the work unless the</text>
<text x="374.9" y="84.6">checked and approved by the consultant.</text>
<text x="374.9" y="89.5">building permit is issued from Dubai municipality or</text>
<text x="373.7" y="94.5">- Contractor should submit the shop drawings for</text>
<text x="374.9" y="91.2">commencement order is issued from consultant.</text>
<text x="373.7" y="99.4">- Examine the drawings carefully before commencing</text>
<text x="374.9" y="96.1">approval.</text>
<text x="374.9" y="101.1">the work. Any discrepancies found, report to the</text>
<text x="374.9" y="102.7">consultant and obtain clarification or additional</text>
<text x="374.9" y="104.4">instructions before proceeding.</text>
<text x="370.2" y="174.2">Owner :</text>
<text x="370.2" y="187.2">Main Consultant :</text>
<text x="370.6" y="202">ICONIC ARCHITECTURAL&amp; ENGINEERING CONSULTANTS</text>
<text x="373.6" y="225.3">REV.</text>
<text x="379.9" y="225.3">Date</text>
<text x="387.7" y="225.3">Description</text>
<text x="397.8" y="225.3">Drawn</text>
<text x="403.1" y="225.3">CHK.</text>
<text x="408.1" y="225.3">APP.</text>
<text x="370.2" y="233.2">MECH. ENGINEER</text>
<text x="370.2" y="230.7">STR. ENGINEER</text>
<text x="370.2" y="228.2">ARCHITECT</text>
</g>
<g font-size="1.1">
<text x="374.7" y="222.7">0.</text>
<text x="377.9" y="222.7">DD-MM-YYYY</text>
<text x="385.7" y="228">SAMI ODEH</text>
<text x="390.3" y="222.7">-----</text>
<text x="398.3" y="222.7">NAME</text>
<text x="403.2" y="222.7">NAME</text>
<text x="405.9" y="227.9">47410</text>
<text x="408.1" y="222.7">NAME</text>
<text x="385.7" y="230.4">ESLAM IMAD ALLALI</text>
<text x="385.8" y="232.9">AHMED ABUBAKER</text>
<text x="398.4" y="232.9">REG. NO:</text>
<text x="398.4" y="230.5">REG. NO:</text>
<text x="398.4" y="228">REG. NO:</text>
<text x="405.6" y="230.3">111816</text>
<text x="406.3" y="233">MEP</text>
</g>
</svg>
